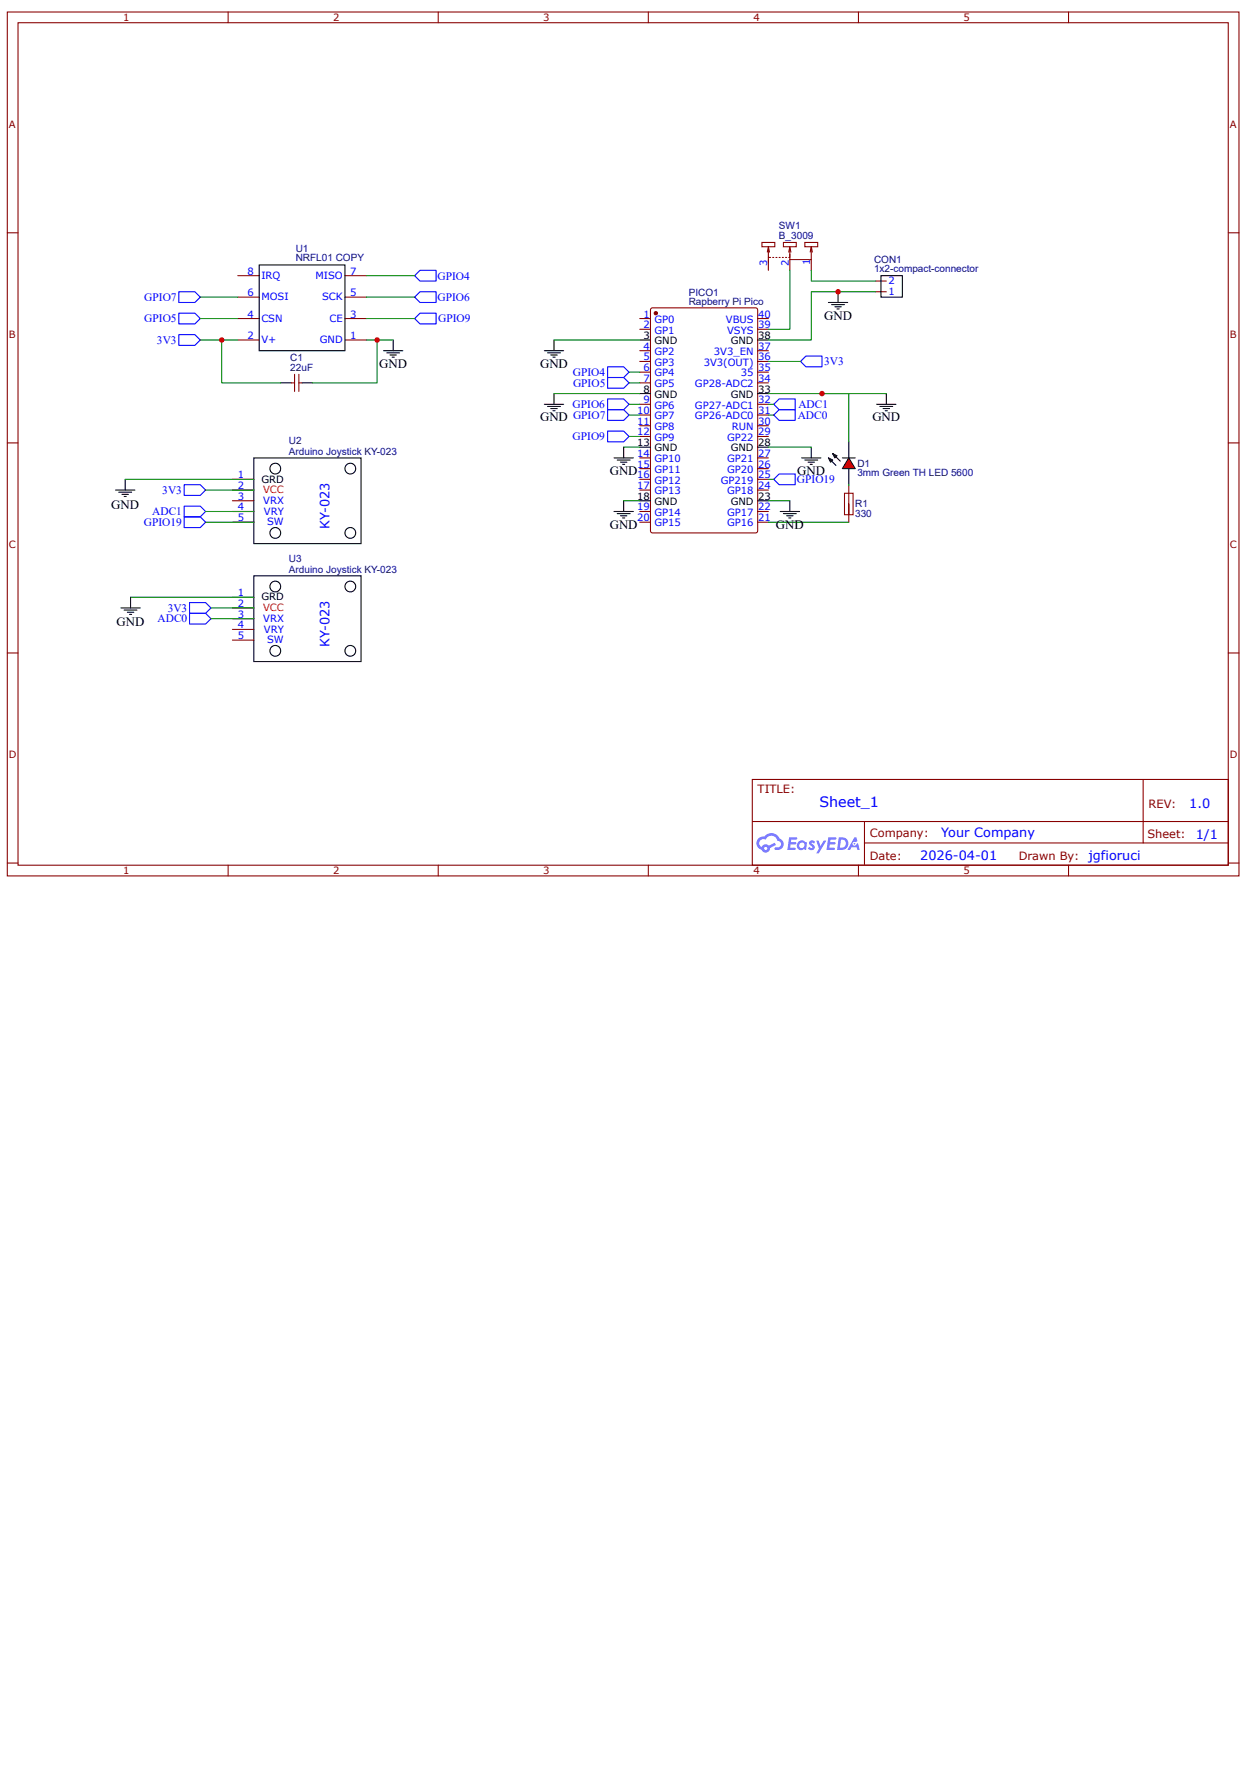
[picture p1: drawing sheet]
<svg xmlns="http://www.w3.org/2000/svg" width="210mm" height="297mm" viewBox="0 0 210 297" stroke-linecap="round" stroke-linejoin="round" font-family="sans-serif">
<g fill="none" stroke="#800" stroke-width=".18">
<path d="M1.2 2h205.5v144.2h-205.5zM3 3.8h201.9v140.6h-201.9zM38.1 2v1.8M73.1 2v1.8M108.2 2v1.8M143.2 2v1.8M178.3 2v1.8M1.2 38.8h1.8M204.9 38.8h1.8M1.2 73.9h1.8M204.9 73.9h1.8M1.2 109h1.8"/>
<path d="M204.9 109h1.8M125.5 130.1h79.4v14.3h-79.4zM125.5 137.1h79.4M144.2 137.1v7.1M190.7 130.1v10.6M1.2 144h1.8M38.1 144.4v1.8M73.1 144.4v1.8M108.2 144.4v1.8M143.2 144.4v1.8M144.2 140.7h60.7M178.3 144.4v1.8"/>
<path d="M204.9 144h1.8"/>
</g>
<g fill="#58f">
<path d="M135.1 140.3l.4-.1 .3 .1 .2 .2-.2 .3a.23 .23 0 0 0-.2-.2 .23 .23 0 0 0-.2 .1 .74 .74 0 0 1 .4 1l-.6 .1-.4-.2 .2-.3 .4 .2 .2-.2a.89 .89 0 0 1-.6-.8z"/>
<path d="M136.2 140.3h.4l.3 .9 .5-.9h.5l-1.3 2.1h-.4l.4-.8z"/>
<path d="M131.7 139.7l1.3 .1v.1l-.2 .2h-.8v.4h.7l.2 .2-.2 .2h-.8l-.1 .6h.8h.1v.3h-1.3z"/>
<path d="M138.2 139.7l1.3 .1 .1 .1-.2 .2h-.8l-.1 .4h.8l.1 .2-.2 .2h-.8v.6h.7h.2v.3h-1.4z"/>
<path d="M142.6 139.7h.3l.2 .7-.3 .1a.35 .35 0 0 0-.6 .2 .35 .35 0 0 0 .3 .4 .35 .35 0 0 0 .4-.3l.2-.1 .3 1.1h-.4l-.1-.4h-.8l-.3 .4h-.4z"/>
<path d="M140 139.7l-.3 2.1h.6a1.06 1.06 0 0 0 1.2-1.1 1.06 1.06 0 0 0-1.2-1zM140.3 140.1a.72 .72 0 0 1 .8 .8 .72 .72 0 0 1-1 .6z"/>
<path d="M133.3 140.4a.78 .78 0 0 0-.2 1.1 .78 .78 0 0 0 1.1 .2l.3 .1 .1-1.1-.3-.2a.71 .71 0 0 0-1-.1zM133.3 141a.47 .47 0 0 1 .9 0 .47 .47 0 0 1-.9 0z"/>
<path d="M126.5 139.9a1.12 1.12 0 0 0 .6 1.9 .71 .71 0 0 0 .8 .5 .71 .71 0 0 0 .6-.8l1-.5-.3-.4-.9 .5a.72 .72 0 0 0-1.2 .2 .7 .7 0 0 1-.4-.9 .7 .7 0 0 1 1-.3 1.05 1.05 0 0 1 1.1-.6 1.05 1.05 0 0 1 1 .8 .58 .58 0 0 1 .5 .7 .58 .58 0 0 1-.9 .4l-.2 .2a.89 .89 0 0 0 1.1 .1 .96 .96 0 0 0 .4-1 .96 .96 0 0 0-.6-.8 1.54 1.54 0 0 0-2.7-.3h-.3zM127.5 141.6a.27 .27 0 0 1 .5 0 .27 .27 0 0 1-.5 0z"/>
<circle cx="142.6" cy="140.8" r=".13"/>
</g>
<path d="M108.6 51.5l.3-.1h17.2l.3 .2v37l-.2 .3h-17.3l-.3-.2-.1-37z" fill="none" stroke="#800" stroke-width=".18"/>
<circle cx="109.4" cy="52.3" r=".27" fill="#800"/>
<g fill="none" stroke="#800" stroke-width=".18">
<path d="M106.7 53.2h1.8M106.7 54.9h1.8M106.7 58.5h1.8M126.4 53.2h1.8M126.4 54.9h1.8M126.4 58.5h1.8M38.8 80h3.6M106.7 60.3h1.8M106.7 62.1h1.8M106.7 63.9h1.8M106.7 67.5h1.8M106.7 69.3h1.8"/>
<path d="M106.7 71h1.8M106.7 72.8h1.8M106.7 76.4h1.8M106.7 78.2h1.8M106.7 80h1.8M126.4 60.3h1.8M126.4 62.1h1.8M126.4 63.9h1.8M126.4 67.5h1.8M126.4 69.3h1.8M126.4 71h1.8M126.4 72.8h1.8"/>
<path d="M126.4 76.4h1.8M126.4 78.2h1.8M126.4 80h1.8M38.8 81.8h3.6M38.8 85.3h3.6M38.8 87.1h3.6M38.8 83.6h3.6M38.8 99.7h3.6M106.7 81.8h1.8M106.7 85.3h1.8M106.7 87.1h1.8M126.4 81.8h1.8"/>
<path d="M126.4 85.3h1.8M126.4 87.1h1.8M38.8 101.4h3.6M38.8 103.2h3.6M38.8 105h3.6M38.8 106.8h3.6"/>
<circle cx="109.4" cy="52.3" r=".27"/>
</g>
<g fill="none" stroke="#000" stroke-width=".18">
<path d="M106.7 56.7h1.8M126.4 56.7h1.8M42.4 76.4h17.8v14.3h-17.8zM106.7 65.7h1.8M106.7 74.6h1.8M126.4 65.7h1.8M126.4 74.6h1.8M141.6 78.2v2.7M42.4 96.1h17.8v14.3h-17.8zM106.7 83.6h1.8M126.4 83.6h1.8"/>
<circle cx="45.9" cy="78.2" r=".89"/>
<circle cx="58.4" cy="78.2" r=".89"/>
<circle cx="45.9" cy="88.9" r=".89"/>
<circle cx="45.9" cy="97.9" r=".89"/>
<circle cx="58.4" cy="88.9" r=".89"/>
<circle cx="58.4" cy="97.9" r=".89"/>
<circle cx="45.9" cy="108.6" r=".89"/>
<circle cx="58.4" cy="108.6" r=".89"/>
</g>
<path d="M141.6 76.4l1.1 1.8h-2.2z" fill="#f00"/>
<g fill="none" stroke="#000" stroke-width=".18">
<path d="M43.2 44.2h14.4v14.3h-14.4zM64 58.5h3.2M64.5 58.9h2.2M65.1 59.2h1M65.4 59.6h.4M65.6 56.7v1.8M90.8 58.5h3.2M91.4 58.9h2.1M91.9 59.2h1.1M92.3 59.6h.3M92.4 56.7v1.8M138.2 50.5h3.2"/>
<path d="M138.8 50.8h2.1M139.3 51.2h1.1M139.6 51.5h.4M139.8 48.7v1.8M147 46h3.6v3.6h-3.6zM20.9 80v1.8M46.8 63.9h1.8M50.4 63.9h1.8M90.8 67.5h3.2M91.4 67.8h2.1M91.9 68.2h1.1M92.3 68.5h.3"/>
<path d="M92.4 65.7v1.8M102.4 76.4h3.3M103 76.8h2.1M103.5 77.1h1.1M103.9 77.5h.3M104.1 74.6v1.8M133.7 76.4h3.3M134.3 76.8h2.1M134.8 77.1h1.1M135.2 77.5h.3M135.4 74.6v1.8M138.2 76.4l.7 .4-.3 .3z"/>
<path d="M138.2 76.4l1.3 1.3M138.9 75.7l.7 .3-.3 .4zM138.9 75.7l1.3 1.2M140.5 76.4h2.2M141.6 76.4l1.1 1.8h-2.2zM141.6 73.7v2.7M146.3 67.5h3.2M146.8 67.8h2.1M147.3 68.2h1.1M147.7 68.5h.4M147.9 65.7v1.8M19.3 81.8h3.2"/>
<path d="M19.8 82.1h2.2M20.4 82.5h1M20.7 82.8h.4M21.8 99.7v1.7M102.4 85.3h3.3M103 85.7h2.1M103.5 86.1h1.1M103.9 86.4h.3M104.1 83.6v1.7M130.2 85.3h3.2M130.7 85.7h2.2M131.2 86.1h1.1"/>
<path d="M131.6 86.4h.4M131.8 83.6v1.7M20.2 101.4h3.2M20.7 101.8h2.2M21.2 102.2h1.1M21.6 102.5h.4"/>
</g>
<path d="M138.2 76.4l.7 .4-.3 .3zM138.9 75.7l.7 .3-.3 .4z" fill="#000"/>
<g fill="none" stroke="#800" stroke-width=".18">
<path d="M39.7 46h3.5M39.7 49.6h3.5M39.7 53.2h3.5M39.7 56.7h3.5M57.6 46h3.5M57.6 49.6h3.5M57.6 53.2h3.5M57.6 56.7h3.5M127.1 40.5h2.2v.7h-2.2zM128 42.1l.2-.9 .2 .9M128.2 41.5v1.5h.4M128.2 42.9v2.2"/>
<path d="M128.9 43h.2M129.5 43h.1M130 43h.2M130.5 43h.2M130.7 40.5h2.2v.7h-2.2zM131.1 43h.1M131.6 42.1l.2-.9 .2 .9M131.8 41.5v1.5h-.2M131.8 42.4v2.7M134.3 40.5h2.1v.7h-2.1zM135.4 41.2v2.1h-3.6M135.4 41.2l.1 .9"/>
<path d="M135.4 41.2l-.2 .9M135.4 43.3v1.8M146.1 48.7h1.8M146.1 46.9h1.8M48.6 63.9h.5M49.1 62.5v2.8M49.9 62.5v2.8M49.9 63.9h.5M141.6 81.1v1.2M141.6 85.9v1.2"/>
</g>
<path d="M140.9 82.3h1.4v3.6h-1.4zM141.6 82.3v3.6v-1.8" fill="none" stroke="#a00000" stroke-width=".18"/>
<g fill="none" stroke="#080" stroke-width=".18">
<path d="M33.4 56.7h6.3M33.4 49.6h6.3M33.4 53.2h6.3M37 56.7v7.2h9.8M61.1 56.7h4.5M61.1 49.6h8.1M61.1 53.2h8.1M61.1 46h8.1M62.9 56.7v7.2h-10.7M92.4 56.7h14.3M131.8 45.1v9.8h-3.6M135.4 45.1v1.8h10.7"/>
<path d="M146.1 48.7h-10.7v8h-7.2M20.9 80h21.5M92.4 65.7h14.3M104.1 74.6h2.6M105 63.9h1.7M105 69.3h1.7M105 67.5h1.7M105 62.1h1.7M105 72.8h1.7M128.2 65.7h13.4v8M128.2 60.3h5.4M128.2 74.6h7.2"/>
<path d="M128.2 80h.9M128.2 69.3h.9M128.2 67.5h.9M137.1 65.7h10.8M21.8 99.7h20.6M34.3 87.1h8.1M34.3 81.8h8.1M34.3 85.3h8.1M104.1 83.6h2.6M128.2 87.1h13.4M128.2 83.6h3.6M141.6 80.9v.2"/>
<path d="M35.2 101.4h7.2M35.2 103.2h7.2"/>
</g>
<g fill="none" stroke="#00f" stroke-width=".18">
<path d="M29.8 55.8h2.7l.9 .9-.9 .9h-2.7zM29.8 52.3h2.7l.9 .9-.9 .8h-2.7zM29.8 48.7h2.7l.9 .9-.9 .9h-2.7zM69.2 49.6l.9-.9h2.7v1.8h-2.7zM69.2 53.2l.9-.9h2.7v1.7h-2.7zM70.1 45.1h2.7v1.8h-2.7l-.9-.9zM101.4 63h2.7l.9 .9-.9 .9h-2.7zM101.4 68.4h2.7l.9 .9-.9 .8h-2.7zM101.4 66.6h2.7l.9 .9-.9 .9h-2.7zM101.4 61.2h2.7l.9 .9-.9 .9h-2.7zM101.4 71.9h2.7l.9 .9-.9 .9h-2.7zM129.1 67.5l.9-.9h2.7v1.8h-2.7z"/>
<path d="M129.1 80l.9-.9h2.7v1.8h-2.7zM129.1 69.3l.9-.9h2.7v1.7h-2.7zM133.6 60.3l.9-.9h2.6v1.8h-2.6zM30.7 80.9h2.7l.9 .9-.9 .9h-2.7zM30.7 84.5h2.7l.9 .8-.9 .9h-2.7zM30.7 86.2h2.7l.9 .9-.9 .9h-2.7zM31.6 100.5h2.7l.9 .9-.9 .9h-2.7zM31.6 102.3h2.7l.9 .9-.9 .9h-2.7z"/>
</g>
<g fill="#c00">
<circle cx="139.8" cy="48.7" r=".45"/>
<circle cx="137.1" cy="65.7" r=".45"/>
<circle cx="37" cy="56.7" r=".45"/>
<circle cx="62.9" cy="56.7" r=".45"/>
</g>
<text font-size="2.4" fill="#00f" x="136.7" y="134.6">Sheet_1</text>
<g font-size="2.1">
<text x="137.5" y="53.3">GND</text>
<text x="63.3" y="61.4">GND</text>
<text x="90.1" y="61.4">GND</text>
<text x="90.1" y="70.3">GND</text>
<text x="145.5" y="70.3">GND</text>
<text x="101.7" y="79.3">GND</text>
<text x="133" y="79.3">GND</text>
<text x="18.6" y="84.8">GND</text>
<text x="101.7" y="88.2">GND</text>
<text x="129.5" y="88.2">GND</text>
<text x="19.5" y="104.5">GND</text>
</g>
<g font-size="2.1" fill="#00f">
<text x="55" y="88.2" transform="rotate(-90 55 88.2)">KY-023</text>
<text x="55" y="107.9" transform="rotate(-90 55 107.9)">KY-023</text>
<text x="198.4" y="134.8">1.0</text>
<text x="153.5" y="143.6">2026-04-01</text>
<text x="157" y="139.6">Your Company</text>
<text x="181.6" y="143.5">jgfioruci</text>
<text x="199.5" y="140">1/1</text>
</g>
<g font-size="1.9" fill="#00f">
<text x="73" y="46.7">GPIO4</text>
<text x="24.1" y="53.8">GPIO5</text>
<text x="24.1" y="50.2">GPIO7</text>
<text x="73" y="50.2">GPIO6</text>
<text x="73.1" y="53.8">GPIO9</text>
<text x="26.2" y="57.3">3V3</text>
<text x="95.6" y="62.8">GPIO4</text>
<text x="95.6" y="64.5">GPIO5</text>
<text x="137.5" y="61">3V3</text>
<text x="95.5" y="68.1">GPIO6</text>
<text x="95.6" y="69.9">GPIO7</text>
<text x="133.1" y="69.9">ADC0</text>
<text x="133.2" y="68.1">ADC1</text>
<text x="95.5" y="73.5">GPIO9</text>
<text x="27.1" y="82.4">3V3</text>
<text x="133" y="80.6">GPIO19</text>
<text x="24" y="87.7">GPIO19</text>
<text x="25.4" y="86">ADC1</text>
<text x="26.3" y="103.8">ADC0</text>
<text x="28" y="102.1">3V3</text>
</g>
<g font-size="1.9" fill="#800">
<text x="126.4" y="132.4">TITLE:</text>
<text x="191.6" y="134.8">REV:</text>
<text x="145.1" y="143.5">Date:</text>
<text x="145.1" y="139.6">Company:</text>
<text x="170" y="143.5">Drawn By:</text>
<text x="191.4" y="139.9">Sheet:</text>
</g>
<g font-size="1.7" fill="#800">
<text x="20.5" y="3.5">1</text>
<text x="55.6" y="3.5">2</text>
<text x="90.6" y="3.5">3</text>
<text x="125.7" y="3.5">4</text>
<text x="160.7" y="3.5">5</text>
<text x="1.5" y="21.3">A</text>
<text x="205.2" y="21.3">A</text>
<text x="1.5" y="56.4">B</text>
<text x="205.2" y="56.4">B</text>
<text x="1.5" y="91.4">C</text>
<text x="205.2" y="91.4">C</text>
<text x="1.5" y="126.5">D</text>
<text x="205.2" y="126.5">D</text>
<text x="20.5" y="145.9">1</text>
<text x="55.6" y="145.9">2</text>
<text x="90.6" y="145.9">3</text>
<text x="125.7" y="145.9">4</text>
<text x="160.7" y="145.9">5</text>
</g>
<g font-size="1.7" fill="#000080">
<text x="49.3" y="42">U1</text>
<text x="130" y="39.9">B_3009</text>
<text x="130" y="38.3">SW1</text>
<text x="49.3" y="43.6">NRFL01 COPY</text>
<text x="145.8" y="45.5">1x2-compact-connector</text>
<text x="145.8" y="43.8">CON1</text>
<text x="114.9" y="50.8">Rapberry Pi Pico</text>
<text x="114.9" y="49.3">PICO1</text>
<text x="48.4" y="61.9">22uF</text>
<text x="48.4" y="60.3">C1</text>
<text x="48.2" y="75.9">Arduino Joystick KY-023</text>
<text x="48.2" y="74.1">U2</text>
<text x="143" y="77.9">D1</text>
<text x="143" y="79.5">3mm Green TH LED 5600</text>
<text x="142.7" y="86.3">330</text>
<text x="142.7" y="84.7">R1</text>
<text x="48.2" y="95.5">Arduino Joystick KY-023</text>
<text x="48.2" y="93.8">U3</text>
</g>
<g font-size="1.7" fill="#00f">
<text x="41.3" y="45.8">8</text>
<text x="43.6" y="46.5">IRQ</text>
<text x="52.6" y="46.5">MISO</text>
<text x="58.4" y="45.8">7</text>
<text x="128" y="44.4" transform="rotate(-90 128 44.4)">3</text>
<text x="131.6" y="44.4" transform="rotate(-90 131.6 44.4)">2</text>
<text x="135.2" y="44.2" transform="rotate(-90 135.2 44.2)">1</text>
<text x="148.2" y="47.4">2</text>
<text x="41.3" y="49.4">6</text>
<text x="41.3" y="53">4</text>
<text x="43.6" y="50.1">MOSI</text>
<text x="43.6" y="53.7">CSN</text>
<text x="53.7" y="50.1">SCK</text>
<text x="55" y="53.7">CE</text>
<text x="58.4" y="49.4">5</text>
<text x="58.4" y="53">3</text>
<text x="107.4" y="53">1</text>
<text x="109.2" y="53.9">GP0</text>
<text x="121.1" y="53.9">VBUS</text>
<text x="126.5" y="53">40</text>
<text x="148.2" y="49.2">1</text>
<text x="41.3" y="56.6">2</text>
<text x="43.6" y="57.3">V+</text>
<text x="53.4" y="57.3">GND</text>
<text x="58.4" y="56.6">1</text>
<text x="107.4" y="54.8">2</text>
<text x="107.4" y="58.3">4</text>
<text x="109.2" y="55.7">GP1</text>
<text x="109.2" y="59.2">GP2</text>
<text x="119.1" y="59.2">3V3_EN</text>
<text x="121.3" y="55.7">VSYS</text>
<text x="126.5" y="58.3">37</text>
<text x="126.5" y="54.8">39</text>
<text x="107.4" y="60.1">5</text>
<text x="107.4" y="61.9">6</text>
<text x="107.4" y="63.7">7</text>
<text x="109.2" y="61">GP3</text>
<text x="109.2" y="62.8">GP4</text>
<text x="109.2" y="64.6">GP5</text>
<text x="116" y="64.6">GP28-ADC2</text>
<text x="117.4" y="61">3V3(OUT)</text>
<text x="123.6" y="62.8">35</text>
<text x="126.5" y="63.7">34</text>
<text x="126.5" y="61.9">35</text>
<text x="126.5" y="60.1">36</text>
<text x="106.3" y="69.1">10</text>
<text x="106.3" y="70.9">11</text>
<text x="107.4" y="67.3">9</text>
<text x="109.2" y="68.2">GP6</text>
<text x="109.2" y="70">GP7</text>
<text x="109.2" y="71.8">GP8</text>
<text x="116" y="70">GP26-ADC0</text>
<text x="116" y="68.2">GP27-ADC1</text>
<text x="122.1" y="71.8">RUN</text>
<text x="126.5" y="70.9">30</text>
<text x="126.5" y="69.1">31</text>
<text x="126.5" y="67.3">32</text>
<text x="106.3" y="72.7">12</text>
<text x="106.3" y="76.2">14</text>
<text x="109.2" y="73.5">GP9</text>
<text x="109.2" y="77.1">GP10</text>
<text x="121.3" y="77.1">GP21</text>
<text x="121.3" y="73.5">GP22</text>
<text x="126.5" y="76.2">27</text>
<text x="126.5" y="72.7">29</text>
<text x="39.7" y="79.8">1</text>
<text x="39.7" y="81.6">2</text>
<text x="39.7" y="83.4">3</text>
<text x="106.3" y="78">15</text>
<text x="106.3" y="79.8">16</text>
<text x="106.3" y="81.6">17</text>
<text x="109.2" y="78.9">GP11</text>
<text x="109.2" y="80.7">GP12</text>
<text x="109.2" y="82.5">GP13</text>
<text x="120.3" y="80.7">GP219</text>
<text x="121.3" y="82.5">GP18</text>
<text x="121.3" y="78.9">GP20</text>
<text x="126.5" y="81.6">24</text>
<text x="126.5" y="79.8">25</text>
<text x="126.5" y="78">26</text>
<text x="39.7" y="85.2">4</text>
<text x="39.7" y="87">5</text>
<text x="43.9" y="84.1">VRX</text>
<text x="44" y="85.9">VRY</text>
<text x="44.6" y="87.7">SW</text>
<text x="106.3" y="85.2">19</text>
<text x="106.3" y="87">20</text>
<text x="109.2" y="86.1">GP14</text>
<text x="109.2" y="87.9">GP15</text>
<text x="121.3" y="87.9">GP16</text>
<text x="121.3" y="86.1">GP17</text>
<text x="126.5" y="87">21</text>
<text x="126.5" y="85.2">22</text>
<text x="39.7" y="99.5">1</text>
<text x="39.7" y="101.3">2</text>
<text x="39.7" y="103.1">3</text>
<text x="39.7" y="104.8">4</text>
<text x="39.7" y="106.6">5</text>
<text x="43.9" y="103.8">VRX</text>
<text x="44" y="105.6">VRY</text>
<text x="44.6" y="107.3">SW</text>
</g>
<g font-size="1.7">
<text x="107.4" y="56.6">3</text>
<text x="109.2" y="57.4">GND</text>
<text x="121.9" y="57.4">GND</text>
<text x="126.5" y="56.6">38</text>
<text x="107.4" y="65.5">8</text>
<text x="126.5" y="65.5">33</text>
<text x="109.2" y="66.4">GND</text>
<text x="121.9" y="66.4">GND</text>
<text x="106.3" y="74.4">13</text>
<text x="109.2" y="75.3">GND</text>
<text x="121.9" y="75.3">GND</text>
<text x="126.5" y="74.4">28</text>
<text x="43.6" y="80.5">GRD</text>
<text x="106.3" y="83.4">18</text>
<text x="126.5" y="83.4">23</text>
<text x="109.2" y="84.3">GND</text>
<text x="121.9" y="84.3">GND</text>
<text x="43.6" y="100.2">GRD</text>
</g>
<g font-size="1.7" fill="#f00">
<text x="43.9" y="82.3">VCC</text>
<text x="43.9" y="102">VCC</text>
</g>
</svg>
